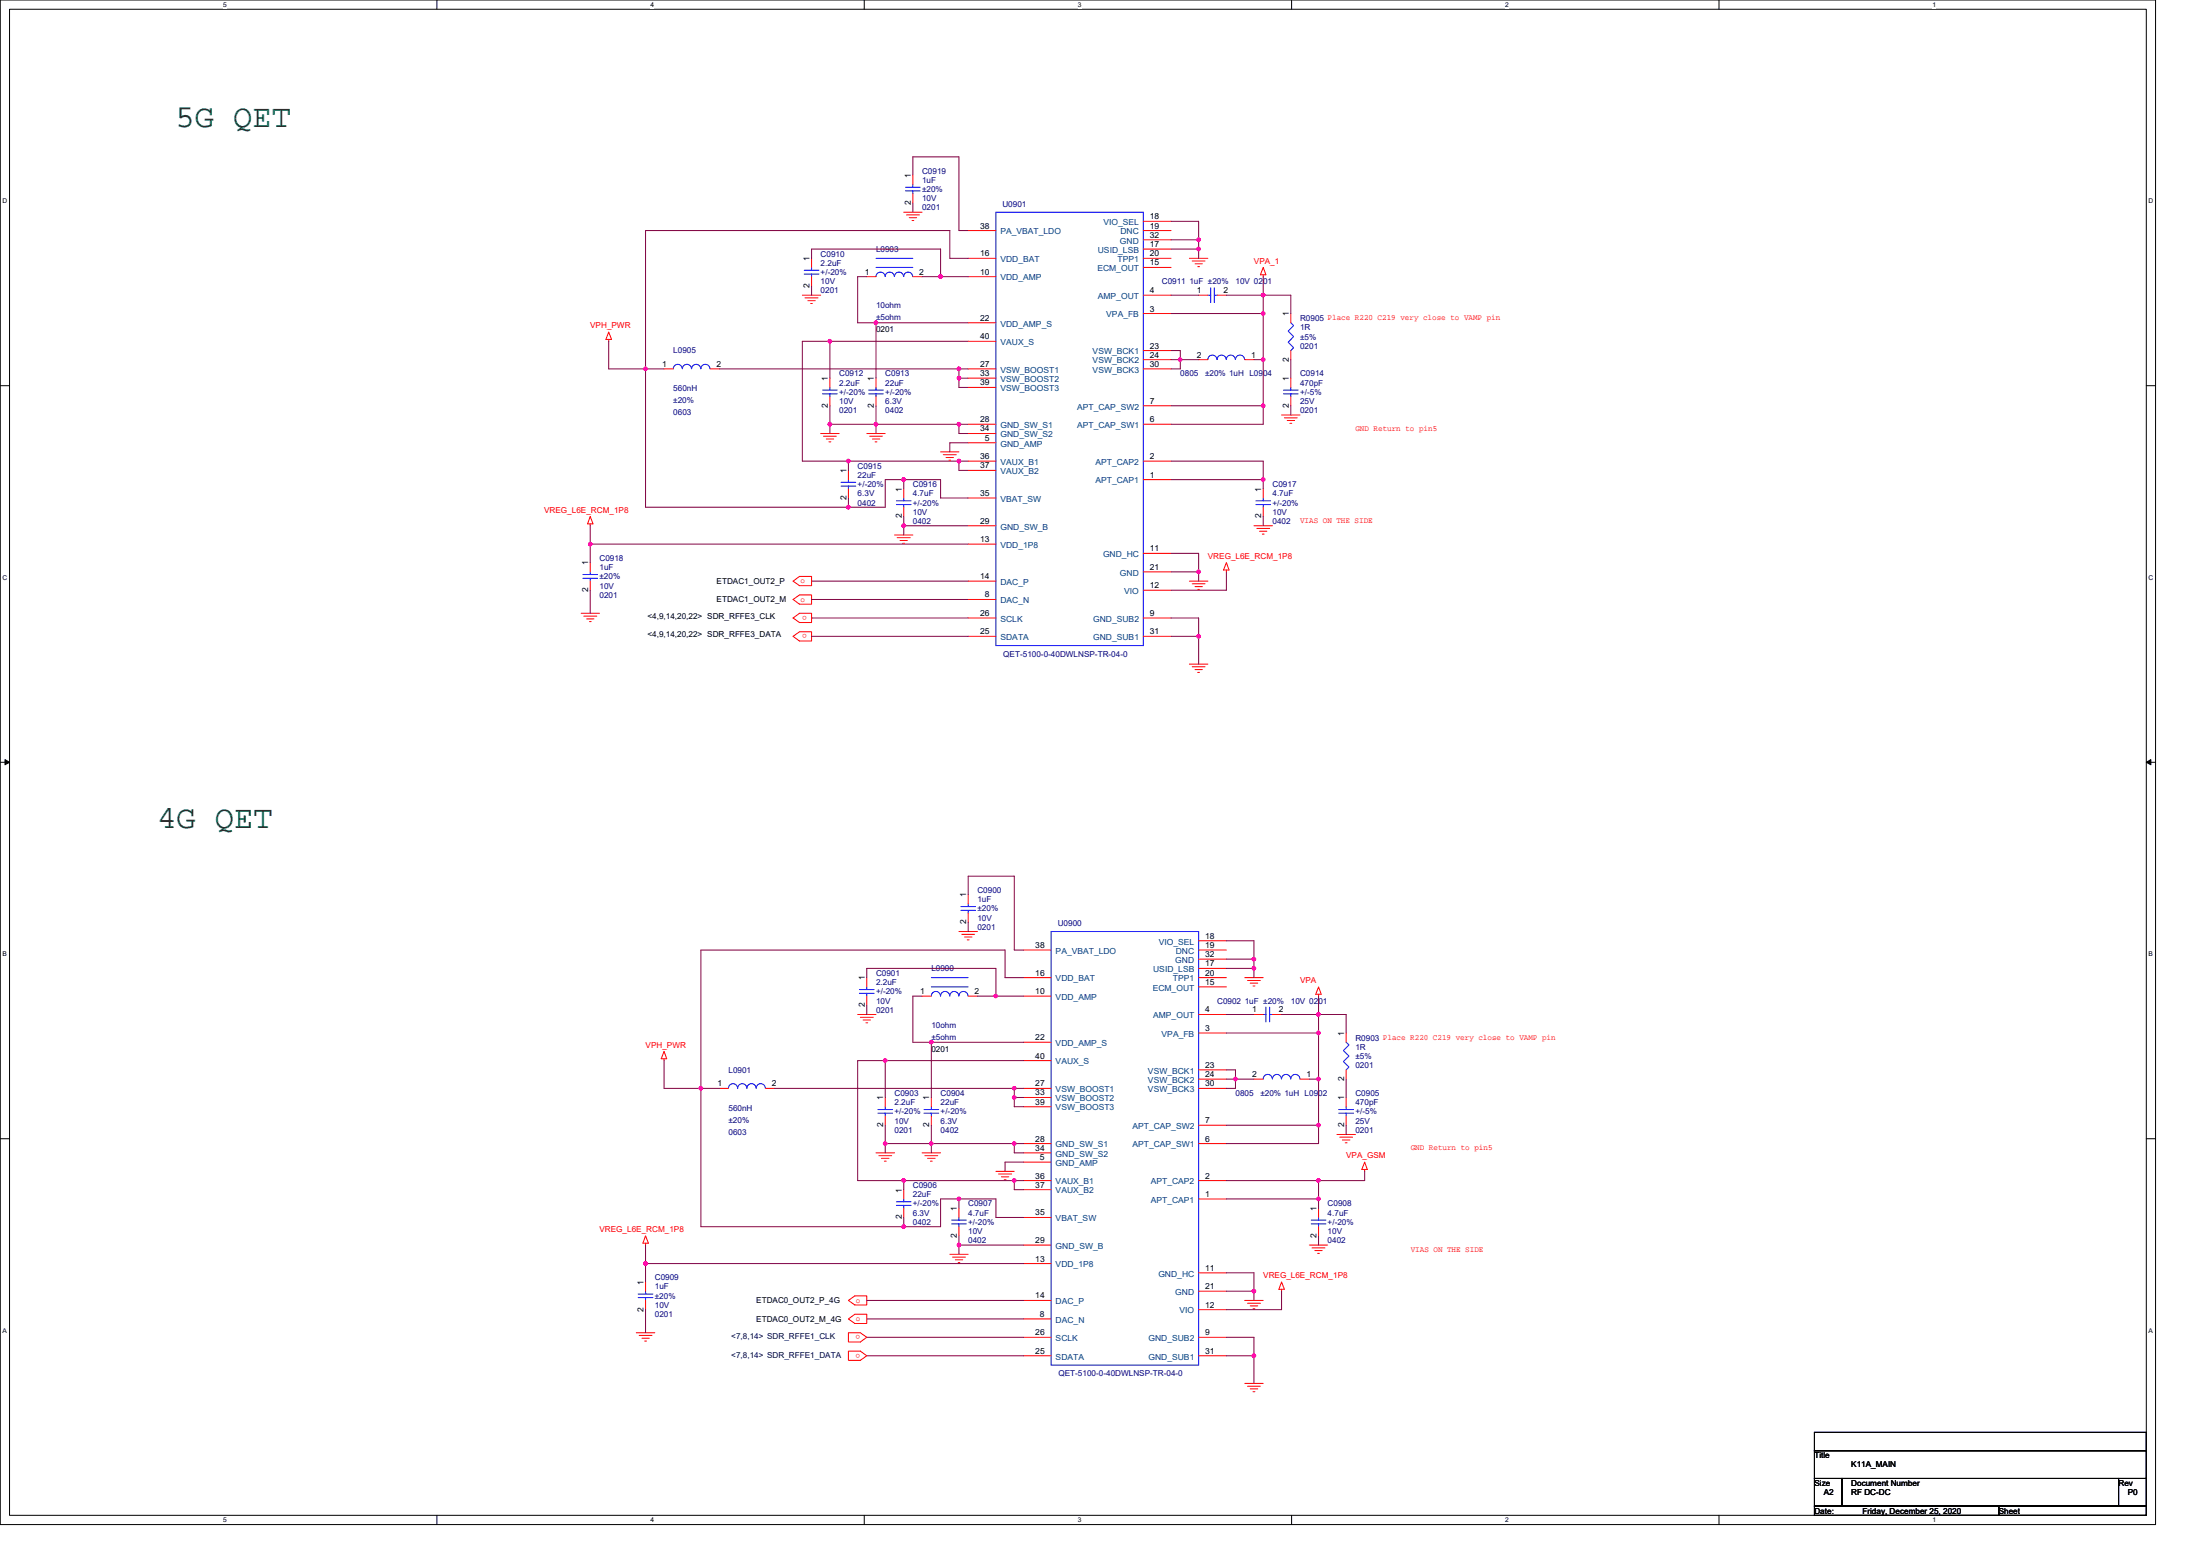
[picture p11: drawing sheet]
<svg xmlns="http://www.w3.org/2000/svg" width="297mm" height="210mm" viewBox="0 0 297 210" stroke-linecap="round" stroke-linejoin="round" font-family="sans-serif">
<path d="M0 0h291v205.7h-291zM1.3 1.2h288.5v203.3h-288.5z" fill="none" stroke="#000" stroke-width=".14"/>
<g fill="#fff">
<path d="M30.1 .1h.5v1h-.5z"/>
<path d="M30.1 204.6h.5v1h-.5z"/>
</g>
<path d="M59 0v1.2M59 204.5v1.2" fill="none" stroke="#000" stroke-width=".14"/>
<g fill="#fff">
<path d="M87.8 .1h.5v1h-.5z"/>
<path d="M87.8 204.6h.5v1h-.5z"/>
</g>
<path d="M116.7 0v1.2M116.7 204.5v1.2" fill="none" stroke="#000" stroke-width=".14"/>
<g fill="#fff">
<path d="M145.5 .1h.5v1h-.5z"/>
<path d="M145.5 204.6h.5v1h-.5z"/>
</g>
<path d="M174.4 0v1.2M174.4 204.5v1.2" fill="none" stroke="#000" stroke-width=".14"/>
<g fill="#fff">
<path d="M203.2 .1h.5v1h-.5z"/>
<path d="M203.2 204.6h.5v1h-.5z"/>
</g>
<path d="M232.1 0v1.2M232.1 204.5v1.2" fill="none" stroke="#000" stroke-width=".14"/>
<g fill="#fff">
<path d="M260.9 .1h.5v1h-.5z"/>
<path d="M260.9 204.6h.5v1h-.5z"/>
<path d="M.4 26.6h.6v1h-.6z"/>
<path d="M290.1 26.6h.6v1h-.6z"/>
<path d="M.4 77.4h.6v1h-.6z"/>
<path d="M290.1 77.4h.6v1h-.6z"/>
</g>
<path d="M0 52h1.3M289.8 52h1.2" fill="none" stroke="#000" stroke-width=".14"/>
<g fill="#fff">
<path d="M.4 128.3h.5v1h-.5z"/>
<path d="M290.1 128.3h.6v1h-.6z"/>
</g>
<path d="M0 102.9h1.3M289.8 102.9h1.2" fill="none" stroke="#000" stroke-width=".14"/>
<path d="M.7 102.5l.6 .4-.6 .3zM289.8 102.9l.6-.4v.7z" fill="#000" stroke="#000" stroke-width=".14"/>
<g fill="#fff">
<path d="M.4 179.1h.5v1h-.5z"/>
<path d="M290.1 179.1h.6v1h-.6z"/>
</g>
<path d="M0 153.7h1.3M289.8 153.7h1.2M245 199.5h3.7v3.7h-3.7zM245 193.3h44.8v2.5h-44.8zM245 195.8h44.8v3.7h-44.8zM248.7 199.5h37.3v3.7h-37.3zM286 199.5h3.8v3.7h-3.8zM245 203.2h24.9v1.3h-24.9zM269.9 203.2h19.9v1.3h-19.9z" fill="none" stroke="#000" stroke-width=".14"/>
<g fill="none" stroke="#f00" stroke-width=".14">
<path d="M108.3 39.8h2.5M109.6 34.9v1.2M109.6 37.3v1.3M117 37.3h1.3M122 28.6h2.5M122.4 29h1.7M122.8 29.4h1M123.1 29.8h.3M123.3 23.6v1.3M123.3 26.1v1.3M123.3 37.3h1.2M130.7 31.1h3.8"/>
<path d="M130.7 34.9h3.8M130.7 37.3h3.8M154.4 33.6h3.7M154.4 29.9h3.7M154.4 36.1h3.7M154.4 31.1h3.7M154.4 34.9h3.7M154.4 32.4h3.7M154.4 39.8h3.7M160.6 34.9h2.5M161 35.2h1.7M161.4 35.6h.9"/>
<path d="M161.7 36h.3M161.8 39.8h1.3M164.3 39.8h1.3M170.6 36.1l.3 1h-.7zM170.6 37.1v.2M82.2 45.8v.3M82.2 44.8l.4 1h-.8zM89.7 49.8h1.2M95.9 49.8h1.2M108.7 40.2h1.7M109.1 40.6h1M109.4 41h.3"/>
<path d="M110.8 58.5h2.5M111.2 58.9h1.7M111.6 59.2h1M111.9 59.6h.3M112.1 51v1.3M112.1 53.5v1.3M117 58.5h2.5M117.4 58.9h1.7M117.8 59.2h1M118.1 59.6h.3M118.3 51v1.3M118.3 53.5v1.3"/>
<path d="M130.7 49.8h3.8M130.7 51h3.8M130.7 59.8h3.8M130.7 43.6h3.8M130.7 46.1h3.8M130.7 58.5h3.8M130.7 57.3h3.8M130.7 52.3h3.8M154.4 48.5h3.7M154.4 49.8h3.7M154.4 42.3h3.7M154.4 47.3h3.7"/>
<path d="M154.4 57.3h3.7M154.4 54.8h3.7M161.8 48.5h1.3M168.1 48.5h1.2M173 56h2.5M173.4 56.4h1.8M173.8 56.7h1M174.2 57.1h.2M174.3 51v1.3M174.3 53.5v1.3M174.3 42.3v1.3M174.3 47.3v1.2"/>
<path d="M79.7 69.7l.4 1h-.8zM79.7 70.7v.3M79.7 75.9v1.3M79.7 78.4v1.3M107.1 78.4l.8-.6h1.7v1.2h-1.7zM114.6 63.5v1.2M114.6 66v1.2M120.8 72.2h2.5M121.1 72.6h1.8M121.5 72.9h1M121.9 73.3h.2M122 66v1.2"/>
<path d="M122 68.5v1.2M127 61h2.5M127.4 61.4h1.7M127.7 61.7h1M128.1 62.1h.3M130.7 73.4h3.8M130.7 62.2h3.8M130.7 71h3.8M130.7 78.4h3.8M130.7 63.5h3.8M130.7 67.2h3.8M154.4 64.7h3.7"/>
<path d="M154.4 62.2h3.7M154.4 74.7h3.7M154.4 79.7h3.7M154.4 77.2h3.7M160.6 78.4h2.5M161 78.8h1.7M161.4 79.2h.9M161.7 79.5h.3M165.6 75.9l.3 1h-.7zM165.6 76.9v.3M169.3 71h2.5M169.7 71.3h1.7"/>
<path d="M170 71.7h1M170.4 72.1h.3M170.6 66v1.2M170.6 68.5v1.2M78.5 82.8h2.4M78.8 83.1h1.8M79.2 83.5h1M79.6 83.9h.2M107.1 83.4l.8-.6h1.7v1.2h-1.7zM107.1 85.9l.8-.6h1.7v1.2h-1.7zM107.1 80.9l.8-.6h1.7v1.2h-1.7zM130.7 83.4h3.8"/>
<path d="M130.7 85.9h3.8M130.7 80.9h3.8M154.4 85.9h3.7M154.4 83.4h3.7M160.6 89.6h2.5M161 90h1.7M161.4 90.4h.9M161.7 90.7h.3M115.8 136.9h2.5M116.2 137.3h1.7M116.5 137.6h1M116.9 138h.3"/>
<path d="M117 131.9v1.3M117 134.4v1.3M124.5 134.4h1.2M129.5 125.7h2.5M129.9 126.1h1.7M130.2 126.4h1M130.6 126.8h.2M130.7 134.4h1.3M130.7 120.7v1.3M130.7 123.2v1.3M138.2 128.2h3.7M138.2 131.9h3.7"/>
<path d="M138.2 134.4h3.7M161.8 130.7h3.8M161.8 127h3.8M161.8 133.2h3.8M161.8 128.2h3.8M161.8 131.9h3.8M161.8 129.4h3.8M161.8 136.9h3.8M161.8 139.4h3.8M168.1 131.9h2.5M168.4 132.3h1.8M168.8 132.7h1"/>
<path d="M169.2 133.1h.2M169.3 136.9h1.3M171.8 136.9h1.2M178 133.2l.4 1h-.8zM178 134.2v.2M181.8 139.4v1.3M89.7 142.9v.2M89.7 141.9l.3 1h-.7zM97.1 146.9h1.3M103.4 146.9h1.2M118.3 155.6h2.5M118.7 156h1.7"/>
<path d="M119 156.3h1M119.4 156.7h.3M119.5 148.1v1.3M119.5 150.6v1.2M124.5 155.6h2.5M124.9 156h1.7M125.2 156.3h1.1M125.6 156.7h.3M125.7 148.1v1.3M125.7 150.6v1.2M134.5 158.1h2.4M134.8 158.4h1.8"/>
<path d="M135.2 158.8h1M135.6 159.2h.2M138.2 159.3h3.7M138.2 146.9h3.7M138.2 148.1h3.7M138.2 156.8h3.7M138.2 140.7h3.7M138.2 143.1h3.7M138.2 155.6h3.7M138.2 154.3h3.7M138.2 149.4h3.7M161.8 159.3h3.8"/>
<path d="M161.8 145.6h3.8M161.8 146.9h3.8M161.8 144.4h3.8M161.8 154.3h3.8M161.8 151.8h3.8M169.3 145.6h1.3M175.5 145.6h1.3M180.5 153.1h2.5M180.9 153.5h1.7M181.2 153.8h1.1M181.6 154.2h.3M181.8 148.1v1.3"/>
<path d="M181.8 150.6v1.2M181.8 144.4v1.2M184.3 156.8l.3 1h-.7zM184.3 157.8v.3M85.9 179.9h2.5M87.2 167.8v.2M87.2 173v1.2M87.2 175.5v1.2M87.2 166.8l.3 1h-.7zM114.6 179.9h1.6l.8 .6-.8 .6h-1.6zM114.6 175.5l.8-.6h1.6v1.2h-1.6zM114.6 178l.8-.6h1.6v1.2h-1.6z"/>
<path d="M122 160.5v1.3M122 163v1.3M128.2 169.3h2.5M128.6 169.7h1.8M129 170h1M129.4 170.4h.2M129.5 163v1.3M129.5 165.5v1.3M138.2 170.5h3.7M138.2 168h3.7M138.2 178h3.7M138.2 175.5h3.7"/>
<path d="M138.2 160.5h3.7M138.2 164.3h3.7M161.8 161.8h3.8M161.8 171.8h3.8M161.8 176.7h3.8M161.8 174.2h3.8M168.1 175.5h2.5M168.4 175.9h1.8M168.8 176.2h1M169.2 176.6h.2M173 174v.2M173 173l.4 1h-.7z"/>
<path d="M176.8 168h2.5M177.1 168.4h1.8M177.5 168.8h1M177.9 169.1h.2M178 163v1.3M178 165.5v1.3M86.3 180.2h1.7M86.7 180.6h1M87 181h.3M114.6 182.3h1.6l.8 .7-.8 .6h-1.6zM138.2 180.5h3.7M138.2 183h3.7"/>
<path d="M161.8 183h3.8M161.8 180.5h3.8M168.1 186.7h2.5M168.4 187.1h1.8M168.8 187.4h1M169.2 187.8h.2"/>
</g>
<g fill="none" stroke="#00f" stroke-width=".14">
<path d="M108.6 36.5h2M108.6 37h2M109.6 36.1v.4M109.6 37v.3M118.3 37.3a.61 .61 0 0 1 .6-.6 .61 .61 0 0 1 .6 .6M118.3 36.1h5M118.3 34.9h5M119.5 37.3a.61 .61 0 0 1 .6-.6 .61 .61 0 0 1 .7 .6M120.8 37.3a.61 .61 0 0 1 .6-.6 .61 .61 0 0 1 .6 .6M122 37.3a.6 .6 0 0 1 .6-.6 .6 .6 0 0 1 .6 .6M122.3 25.3h1.9M122.3 25.8h1.9"/>
<path d="M123.3 24.9v.4M123.3 25.8v.3M134.5 28.6h19.9v58.5h-19.9zM163.1 39.8h.4M163.5 38.8v2M164 38.8v2M164 39.8h.3M92.1 49.8a.6 .6 0 0 0-.6-.6 .6 .6 0 0 0-.6 .6M93.4 49.8a.61 .61 0 0 0-.7-.6 .61 .61 0 0 0-.6 .6M94.6 49.8a.61 .61 0 0 0-.6-.6 .61 .61 0 0 0-.6 .6M95.9 49.8a.61 .61 0 0 0-.7-.6 .61 .61 0 0 0-.6 .6M111.1 52.6h1.9"/>
<path d="M111.1 53.1h1.9M112.1 52.3v.3M112.1 53.1v.4M117.3 52.6h2M117.3 53.1h2M118.3 52.3v.3M118.3 53.1v.4M163.1 48.5a.61 .61 0 0 1 .6-.6 .61 .61 0 0 1 .6 .6M164.3 48.5a.61 .61 0 0 1 .6-.6 .61 .61 0 0 1 .7 .6M165.6 48.5a.6 .6 0 0 1 .6-.6 .6 .6 0 0 1 .6 .6M166.8 48.5a.61 .61 0 0 1 .6-.6 .61 .61 0 0 1 .6 .6M173.3 52.6h2"/>
<path d="M173.3 53.1h2M174.3 52.3v.3M174.3 53.1v.4M174.3 43.6l.4 .3-.8 .8 .8 .7-.8 .8 .8 .7-.4 .4M78.7 77.5h2M78.7 78h2M79.7 77.2v.3M79.7 78v.4M113.6 65.1h1.9M113.6 65.6h1.9M114.6 64.7v.4M114.6 65.6v.4"/>
<path d="M121 67.6h2M121 68.1h2M122 67.2v.4M122 68.1v.4M169.6 67.6h2M169.6 68.1h2M170.6 67.2v.4M170.6 68.1v.4M116 133.5h2M116 134h2M117 133.2v.3M117 134v.4"/>
<path d="M125.7 133.2h5M125.7 131.9h5M129.5 134.4a.61 .61 0 0 0-.7-.6 .61 .61 0 0 0-.6 .6 .62 .62 0 0 0-.6-.6 .62 .62 0 0 0-.6 .6 .61 .61 0 0 0-.6-.6 .61 .61 0 0 0-.7 .6M129.7 122.3h2M129.7 122.9h2M130.7 134.4a.61 .61 0 0 0-.6-.6 .61 .61 0 0 0-.6 .6M130.7 122v.3M130.7 122.9v.3M141.9 125.7h19.9v58.5h-19.9zM170.6 136.9h.3M170.9 135.9v2M171.4 135.9v2"/>
<path d="M171.4 136.9h.4M99.6 146.9a.61 .61 0 0 0-.6-.7 .61 .61 0 0 0-.6 .7M100.8 146.9a.61 .61 0 0 0-.6-.7 .61 .61 0 0 0-.6 .7M102.1 146.9a.61 .61 0 0 0-.6-.7 .61 .61 0 0 0-.6 .7M103.3 146.9a.61 .61 0 0 0-.6-.7 .61 .61 0 0 0-.6 .7M118.5 149.7h2M118.5 150.2h2M119.5 149.4v.3M119.5 150.2v.4M124.8 149.7h1.9M124.8 150.2h1.9M125.7 149.4v.3"/>
<path d="M125.7 150.2v.4M170.6 145.6a.61 .61 0 0 1 .6-.6 .61 .61 0 0 1 .6 .6M171.8 145.6a.61 .61 0 0 1 .6-.6 .61 .61 0 0 1 .6 .6 .62 .62 0 0 1 .7-.6 .62 .62 0 0 1 .6 .6 .61 .61 0 0 1 .6-.6 .61 .61 0 0 1 .6 .6M180.8 149.7h1.9M180.8 150.2h1.9M181.8 149.4v.3M181.8 150.2v.4M181.8 140.7l.3 .3-.7 .8 .7 .7-.7 .8 .7 .7-.3 .4M86.2 174.6h2M86.2 175.1h2M87.2 174.2v.4M87.2 175.1v.4"/>
<path d="M121 162.2h2M121 162.7h2M122 161.8v.4M122 162.7v.3M128.5 164.7h2M128.5 165.2h2M129.5 164.3v.4M129.5 165.2v.3M177 164.7h2M177 165.2h2M178 164.3v.4M178 165.2v.3"/>
</g>
<g fill="none" stroke="#800040" stroke-width=".14">
<path d="M109.6 34.9v-1.3h17.4v3.7M109.6 38.6v1.2M117 37.3h-1.2v6.3h2.5M123.3 23.6v-2.4h6.2v9.9h1.2M123.3 27.4v1.2M124.5 37.3h2.5M127 37.3h3.7M130.7 34.9h-2.5v-3.8h-41v18.7M158.1 29.9h3.7v2.5M158.1 32.4h3.7M158.1 33.6h3.7M158.1 39.8h3.7"/>
<path d="M161.8 32.4v1.2M161.8 33.6v1.3M165.6 39.8h5M170.6 39.8h3.7v2.5M170.6 37.3v2.5M170.6 39.8v2.5M82.2 46.1v3.7h5M87.2 49.8v18.7h27.4M87.2 49.8h2.5M97.1 49.8h32.4M112.1 57.3h6.2M112.1 46.1h18.6"/>
<path d="M112.1 46.1h-3.8v16.1h6.3M112.1 46.1v4.9M112.1 54.8v2.5M112.1 57.3v1.2M118.3 57.3h11.2M118.3 43.6v7.4M118.3 54.8v2.5M118.3 57.3v1.2M118.3 43.6h12.4M129.5 49.8v1.2M129.5 51v1.3h1.2M129.5 57.3v1.2h1.2"/>
<path d="M129.5 49.8h1.2M129.5 51h1.2M129.5 57.3h1.2M130.7 59.8h-2.5v1.2M158.1 47.3h1.3v1.2M158.1 48.5h1.3M158.1 42.3h12.5M158.1 54.8h12.5M159.4 48.5v1.3h-1.3M159.4 48.5h2.4M169.3 48.5h1.3M170.6 42.3v6.2"/>
<path d="M170.6 48.5v6.3M170.6 54.8v2.5h-12.5M174.3 48.5v2.5M174.3 54.8v1.2M79.7 73.4h51M79.7 71v2.4M79.7 73.4v2.5M79.7 79.7v3.1M109.6 78.4h21.1M114.6 62.2h14.9M114.6 62.2v1.3M114.6 67.2v1.3"/>
<path d="M122 64.7h-2.5v3.8h-4.9M122 64.7v1.3M122 69.7v1.3M122 71v1.2M122 71h8.7M122 64.7h5v2.5h3.7M129.5 62.2v1.3h1.2M129.5 62.2h1.2M158.1 74.7h3.7v2.5M158.1 77.2h3.7M158.1 62.2h12.5v2.5M158.1 64.7h12.5"/>
<path d="M161.8 77.2v1.2M165.6 77.2v2.5h-7.5M170.6 64.7v1.3M170.6 69.7v1.3M109.6 83.4h21.1M109.6 85.9h21.1M109.6 80.9h21.1M158.1 83.4h3.7v2.5M158.1 85.9h3.7M161.8 85.9v3.7M117 131.9v-1.2h17.5v3.7M117 135.7v1.2"/>
<path d="M124.5 134.4h-1.2v6.3h2.4M130.7 120.7v-2.5h6.2v10h1.3M130.7 124.5v1.2M132 134.4h2.5M134.5 134.4h3.7M138.2 131.9h-2.5v-3.7h-41.1v18.7M165.6 127h3.7v2.4M165.6 129.4h3.7M165.6 130.7h3.7M165.6 136.9h3.7M165.6 139.4h12.4M169.3 129.4v1.3"/>
<path d="M169.3 130.7v1.2M173 136.9h5M178 136.9h3.8v2.5M178 134.4v2.5M178 136.9v2.5M178 139.4v6.2M89.7 143.1v3.8h4.9M94.6 146.9h2.5M94.6 146.9v18.6h27.4M104.6 146.9h32.3M119.5 143.1h18.7M119.5 154.3h6.2"/>
<path d="M119.5 143.1h-3.7v16.2h6.2M119.5 143.1v5M119.5 151.8v2.5M119.5 154.3v1.3M122 159.3v1.2M122 159.3h14.9M125.7 140.7h12.5M125.7 140.7v7.4M125.7 151.8v2.5M125.7 154.3v1.3M125.7 154.3h11.2M136.9 146.9h1.3"/>
<path d="M136.9 148.1h1.3M136.9 154.3h1.3M136.9 159.3h1.3M136.9 146.9v1.2M136.9 148.1v1.3h1.3M136.9 154.3v1.3h1.3M136.9 159.3v1.2h1.3M138.2 156.8h-2.5v1.3M165.6 151.8h12.4M165.6 159.3h12.4M165.6 144.4h1.2v1.2M165.6 145.6h1.2"/>
<path d="M166.8 145.6h2.5M166.8 145.6v1.3h-1.2M176.8 145.6h1.2M178 145.6v6.2M178 151.8v2.5h-12.4M178 159.3v2.5M181.8 145.6v2.5M181.8 151.8v1.3M184.3 158.1v1.2h-6.3M87.2 170.5h51M87.2 168v2.5M87.2 170.5v2.5"/>
<path d="M87.2 176.7v3.2M117 175.5h21.2M117 178h21.2M122 164.3v1.2M129.5 161.8h-2.5v3.7h-5M129.5 161.8v1.2M129.5 166.8v1.2M129.5 168v1.3M129.5 168h8.7M129.5 161.8h5v2.5h3.7M165.6 171.8h3.7v2.4M165.6 174.2h3.7"/>
<path d="M165.6 161.8h12.4M169.3 174.2v1.3M173 174.2v2.5h-7.4M178 161.8v1.2M178 166.8v1.2M117 180.5h21.2M117 183h21.2M165.6 180.5h3.7v2.5M165.6 183h3.7M169.3 183v3.7"/>
</g>
<g fill="#f0f" stroke="#f0f" stroke-width=".14">
<circle cx="161.8" cy="32.4" r=".24"/>
<circle cx="161.8" cy="33.6" r=".24"/>
<circle cx="127" cy="37.3" r=".24"/>
<circle cx="170.5" cy="39.8" r=".24"/>
<circle cx="170.6" cy="42.3" r=".24"/>
<circle cx="118.3" cy="43.5" r=".24"/>
<circle cx="112" cy="46" r=".24"/>
<circle cx="159.3" cy="48.5" r=".23"/>
<circle cx="170.6" cy="54.8" r=".24"/>
<circle cx="170.6" cy="48.5" r=".24"/>
<circle cx="87.2" cy="49.8" r=".24"/>
<circle cx="129.5" cy="49.8" r=".24"/>
<circle cx="129.5" cy="51" r=".24"/>
<circle cx="112" cy="57.2" r=".24"/>
<circle cx="129.5" cy="57.2" r=".24"/>
<circle cx="118.3" cy="57.2" r=".24"/>
<circle cx="114.5" cy="62.2" r=".24"/>
<circle cx="129.5" cy="62.2" r=".24"/>
<circle cx="122" cy="64.7" r=".24"/>
<circle cx="170.5" cy="64.7" r=".24"/>
<circle cx="114.5" cy="68.4" r=".24"/>
<circle cx="122" cy="70.9" r=".24"/>
<circle cx="79.7" cy="73.4" r=".23"/>
<circle cx="161.8" cy="77.2" r=".24"/>
<circle cx="161.8" cy="85.9" r=".24"/>
<circle cx="169.3" cy="130.7" r=".24"/>
<circle cx="169.3" cy="129.4" r=".24"/>
<circle cx="134.4" cy="134.4" r=".23"/>
<circle cx="178" cy="136.9" r=".24"/>
<circle cx="178" cy="145.6" r=".24"/>
<circle cx="178" cy="139.4" r=".24"/>
<circle cx="125.7" cy="140.6" r=".24"/>
<circle cx="119.5" cy="143.1" r=".24"/>
<circle cx="166.8" cy="145.6" r=".24"/>
<circle cx="94.6" cy="146.9" r=".24"/>
<circle cx="136.9" cy="146.9" r=".24"/>
<circle cx="136.9" cy="148.1" r=".24"/>
<circle cx="178" cy="151.8" r=".24"/>
<circle cx="119.5" cy="154.3" r=".24"/>
<circle cx="125.7" cy="154.3" r=".24"/>
<circle cx="136.9" cy="154.3" r=".24"/>
<circle cx="136.9" cy="159.3" r=".24"/>
<circle cx="122" cy="159.3" r=".23"/>
<circle cx="178" cy="159.3" r=".23"/>
<circle cx="129.5" cy="161.8" r=".24"/>
<circle cx="178" cy="161.8" r=".24"/>
<circle cx="122" cy="165.5" r=".23"/>
<circle cx="129.5" cy="168" r=".24"/>
<circle cx="87.2" cy="170.5" r=".24"/>
<circle cx="169.3" cy="174.2" r=".24"/>
<circle cx="169.3" cy="183" r=".24"/>
</g>
<g font-size="4.3" fill="#008000">
<text x="23.7" y="17.2">5G QET</text>
<text x="21.2" y="111.8">4G QET</text>
</g>
<g font-size="1.1" fill="#000080">
<text x="124.5" y="23.4">C0919</text>
<text x="124.5" y="24.7">1uF</text>
<text x="124.5" y="28.4">0201</text>
<text x="124.5" y="27.2">10V</text>
<text x="124.5" y="25.9">±20%</text>
<text x="135.3" y="27.9">U0901</text>
<text x="110.8" y="34.6">C0910</text>
<text x="110.8" y="35.9">2.2uF</text>
<text x="118.3" y="34">L0903</text>
<text x="110.8" y="39.6">0201</text>
<text x="110.8" y="38.4">10V</text>
<text x="110.8" y="37.1">+/-20%</text>
<text x="118.3" y="41.6">10ohm</text>
<text x="156.9" y="38.4">C0911 1uF ±20%</text>
<text x="166.8" y="38.4">10V 0201</text>
<text x="90.9" y="47.7">L0905</text>
<text x="118.3" y="43.2">±5ohm</text>
<text x="175.5" y="43.3">R0905 Place R220 C219 very close to VAMP pin</text>
<text x="175.5" y="44.6">1R</text>
<text x="175.5" y="45.8">±5%</text>
<text x="175.5" y="47.1">0201</text>
<text x="90.9" y="52.8">560nH</text>
<text x="113.3" y="50.8">C0912</text>
<text x="113.3" y="52">2.2uF</text>
<text x="113.3" y="53.3">+/-20%</text>
<text x="119.5" y="50.8">C0913</text>
<text x="119.5" y="52">22uF</text>
<text x="119.5" y="53.3">+/-20%</text>
<text x="159.4" y="50.8">0805</text>
<text x="162.7" y="50.8">±20% 1uH L0904</text>
<text x="175.5" y="50.8">C0914</text>
<text x="175.5" y="52">470pF</text>
<text x="175.5" y="53.3">+/-5%</text>
<text x="90.9" y="54.4">±20%</text>
<text x="90.9" y="56">0603</text>
<text x="113.3" y="55.8">0201</text>
<text x="113.3" y="54.5">10V</text>
<text x="119.5" y="55.8">0402</text>
<text x="119.5" y="54.5">6.3V</text>
<text x="175.5" y="55.8">0201</text>
<text x="175.5" y="54.5">25V</text>
<text x="115.8" y="63.2">C0915</text>
<text x="115.8" y="64.5">22uF</text>
<text x="115.8" y="65.7">+/-20%</text>
<text x="123.3" y="65.7">C0916</text>
<text x="171.8" y="65.7">C0917</text>
<text x="115.8" y="68.2">0402</text>
<text x="115.8" y="67">6.3V</text>
<text x="123.3" y="67">4.7uF</text>
<text x="123.3" y="70.7">0402</text>
<text x="123.3" y="69.5">10V</text>
<text x="123.3" y="68.2">+/-20%</text>
<text x="171.8" y="67">4.7uF</text>
<text x="171.8" y="70.7">0402</text>
<text x="171.8" y="69.5">10V</text>
<text x="171.8" y="68.2">+/-20%</text>
<text x="80.9" y="75.7">C0918</text>
<text x="80.9" y="76.9">1uF</text>
<text x="80.9" y="80.7">0201</text>
<text x="80.9" y="79.4">10V</text>
<text x="80.9" y="78.2">±20%</text>
<text x="135.5" y="88.6">QET-5100-0-40DWLNSP-TR-04-0</text>
<text x="132" y="120.5">C0900</text>
<text x="132" y="121.8">1uF</text>
<text x="132" y="125.5">0201</text>
<text x="132" y="124.2">10V</text>
<text x="132" y="123">±20%</text>
<text x="142.8" y="125">U0900</text>
<text x="118.3" y="131.7">C0901</text>
<text x="125.7" y="131.1">L0900</text>
<text x="118.3" y="132.9">2.2uF</text>
<text x="118.3" y="136.7">0201</text>
<text x="118.3" y="135.4">10V</text>
<text x="118.3" y="134.2">+/-20%</text>
<text x="164.3" y="135.4">C0902 1uF ±20%</text>
<text x="174.3" y="135.4">10V 0201</text>
<text x="125.7" y="138.7">10ohm</text>
<text x="125.7" y="140.3">±5ohm</text>
<text x="183" y="140.4">R0903 Place R220 C219 very close to VAMP pin</text>
<text x="183" y="141.7">1R</text>
<text x="183" y="142.9">±5%</text>
<text x="98.4" y="144.8">L0901</text>
<text x="98.4" y="149.9">560nH</text>
<text x="120.8" y="147.9">C0903</text>
<text x="120.8" y="149.1">2.2uF</text>
<text x="127" y="147.9">C0904</text>
<text x="127" y="149.1">22uF</text>
<text x="166.8" y="147.9">0805</text>
<text x="170.2" y="147.9">±20% 1uH L0902</text>
<text x="183" y="147.9">C0905</text>
<text x="183" y="149.1">470pF</text>
<text x="183" y="144.1">0201</text>
<text x="98.4" y="151.5">±20%</text>
<text x="98.4" y="153.1">0603</text>
<text x="120.8" y="152.9">0201</text>
<text x="120.8" y="151.6">10V</text>
<text x="120.8" y="150.4">+/-20%</text>
<text x="127" y="152.9">0402</text>
<text x="127" y="151.6">6.3V</text>
<text x="127" y="150.4">+/-20%</text>
<text x="183" y="152.9">0201</text>
<text x="183" y="151.6">25V</text>
<text x="183" y="150.4">+/-5%</text>
<text x="123.3" y="160.3">C0906</text>
<text x="123.3" y="161.6">22uF</text>
<text x="123.3" y="165.3">0402</text>
<text x="123.3" y="164.1">6.3V</text>
<text x="123.3" y="162.8">+/-20%</text>
<text x="130.7" y="162.8">C0907</text>
<text x="130.7" y="164.1">4.7uF</text>
<text x="130.7" y="167.8">0402</text>
<text x="130.7" y="166.6">10V</text>
<text x="130.7" y="165.3">+/-20%</text>
<text x="179.3" y="162.8">C0908</text>
<text x="179.3" y="164.1">4.7uF</text>
<text x="179.3" y="167.8">0402</text>
<text x="179.3" y="166.6">10V</text>
<text x="179.3" y="165.3">+/-20%</text>
<text x="88.4" y="172.8">C0909</text>
<text x="88.4" y="174">1uF</text>
<text x="88.4" y="177.8">0201</text>
<text x="88.4" y="176.5">10V</text>
<text x="88.4" y="175.3">±20%</text>
<text x="142.9" y="185.7">QET-5100-0-40DWLNSP-TR-04-0</text>
</g>
<g font-size="1.1">
<text x="123" y="27.6" transform="rotate(-90 123 27.6)">2</text>
<text x="123" y="24" transform="rotate(-90 123 24)">1</text>
<text x="155.2" y="29.6">18</text>
<text x="109.3" y="35.2" transform="rotate(-90 109.3 35.2)">1</text>
<text x="132.3" y="30.8">38</text>
<text x="132.3" y="34.6">16</text>
<text x="155.2" y="30.8">19</text>
<text x="155.2" y="34.6">20</text>
<text x="155.2" y="32.1">32</text>
<text x="155.2" y="33.3">17</text>
<text x="155.2" y="35.8">15</text>
<text x="109.3" y="38.8" transform="rotate(-90 109.3 38.8)">2</text>
<text x="116.8" y="37.1">1</text>
<text x="124.1" y="37.1">2</text>
<text x="132.3" y="37.1">10</text>
<text x="155.2" y="39.6">4</text>
<text x="161.6" y="39.6">1</text>
<text x="165.2" y="39.6">2</text>
<text x="118.3" y="44.8">0201</text>
<text x="132.3" y="43.3">22</text>
<text x="132.3" y="45.8">40</text>
<text x="155.2" y="42">3</text>
<text x="155.2" y="47">23</text>
<text x="174" y="42.7" transform="rotate(-90 174 42.7)">1</text>
<text x="89.4" y="49.5">1</text>
<text x="96.7" y="49.5">2</text>
<text x="111.8" y="51.4" transform="rotate(-90 111.8 51.4)">1</text>
<text x="118" y="51.4" transform="rotate(-90 118 51.4)">1</text>
<text x="132.3" y="49.5">27</text>
<text x="132.3" y="50.8">33</text>
<text x="132.3" y="52">39</text>
<text x="155.2" y="48.3">24</text>
<text x="155.2" y="49.5">30</text>
<text x="161.6" y="48.3">2</text>
<text x="168.9" y="48.3">1</text>
<text x="174" y="51.4" transform="rotate(-90 174 51.4)">1</text>
<text x="174" y="48.8" transform="rotate(-90 174 48.8)">2</text>
<text x="111.8" y="55" transform="rotate(-90 111.8 55)">2</text>
<text x="118" y="55" transform="rotate(-90 118 55)">2</text>
<text x="132.3" y="58.2">34</text>
<text x="132.3" y="57">28</text>
<text x="133" y="59.5">5</text>
<text x="155.2" y="57">6</text>
<text x="155.2" y="54.5">7</text>
<text x="174" y="55" transform="rotate(-90 174 55)">2</text>
<text x="114.3" y="63.9" transform="rotate(-90 114.3 63.9)">1</text>
<text x="132.3" y="62">36</text>
<text x="132.3" y="63.2">37</text>
<text x="155.2" y="64.5">1</text>
<text x="155.2" y="62">2</text>
<text x="114.3" y="67.5" transform="rotate(-90 114.3 67.5)">2</text>
<text x="121.7" y="70" transform="rotate(-90 121.7 70)">2</text>
<text x="121.7" y="66.3" transform="rotate(-90 121.7 66.3)">1</text>
<text x="132.3" y="70.7">29</text>
<text x="132.3" y="66.9">35</text>
<text x="170.3" y="70" transform="rotate(-90 170.3 70)">2</text>
<text x="170.3" y="66.3" transform="rotate(-90 170.3 66.3)">1</text>
<text x="79.4" y="76.3" transform="rotate(-90 79.4 76.3)">1</text>
<text x="132.3" y="73.2">13</text>
<text x="155.2" y="76.9">21</text>
<text x="155.2" y="74.4">11</text>
<text x="79.4" y="79.9" transform="rotate(-90 79.4 79.9)">2</text>
<text x="87.4" y="83.5">&lt;4,9,14,20,22&gt; SDR_RFFE3_CLK</text>
<text x="96.7" y="81.3">ETDAC1_OUT2_M</text>
<text x="96.7" y="78.8">ETDAC1_OUT2_P</text>
<text x="132.3" y="83.1">26</text>
<text x="132.3" y="78.1">14</text>
<text x="133" y="80.6">8</text>
<text x="155.2" y="83.1">9</text>
<text x="155.2" y="79.4">12</text>
<text x="87.4" y="86">&lt;4,9,14,20,22&gt; SDR_RFFE3_DATA</text>
<text x="132.3" y="85.6">25</text>
<text x="155.2" y="85.6">31</text>
<text x="130.4" y="124.7" transform="rotate(-90 130.4 124.7)">2</text>
<text x="130.4" y="121.1" transform="rotate(-90 130.4 121.1)">1</text>
<text x="139.8" y="127.9">38</text>
<text x="139.8" y="131.7">16</text>
<text x="162.7" y="129.2">32</text>
<text x="162.7" y="126.7">18</text>
<text x="162.7" y="130.4">17</text>
<text x="162.7" y="127.9">19</text>
<text x="162.7" y="131.7">20</text>
<text x="116.8" y="135.9" transform="rotate(-90 116.8 135.9)">2</text>
<text x="116.8" y="132.3" transform="rotate(-90 116.8 132.3)">1</text>
<text x="124.2" y="134.2">1</text>
<text x="131.6" y="134.2">2</text>
<text x="139.8" y="134.2">10</text>
<text x="162.7" y="136.6">4</text>
<text x="162.7" y="132.9">15</text>
<text x="169.1" y="136.6">1</text>
<text x="172.7" y="136.6">2</text>
<text x="125.7" y="141.9">0201</text>
<text x="139.8" y="140.4">22</text>
<text x="139.8" y="142.9">40</text>
<text x="162.7" y="139.1">3</text>
<text x="181.5" y="139.8" transform="rotate(-90 181.5 139.8)">1</text>
<text x="96.9" y="146.6">1</text>
<text x="104.2" y="146.6">2</text>
<text x="119.2" y="148.5" transform="rotate(-90 119.2 148.5)">1</text>
<text x="125.5" y="148.5" transform="rotate(-90 125.5 148.5)">1</text>
<text x="139.8" y="146.6">27</text>
<text x="139.8" y="147.8">33</text>
<text x="139.8" y="149.1">39</text>
<text x="162.7" y="145.4">24</text>
<text x="162.7" y="146.6">30</text>
<text x="162.7" y="144.1">23</text>
<text x="169.1" y="145.4">2</text>
<text x="176.4" y="145.4">1</text>
<text x="181.5" y="148.5" transform="rotate(-90 181.5 148.5)">1</text>
<text x="181.5" y="145.9" transform="rotate(-90 181.5 145.9)">2</text>
<text x="119.2" y="152.1" transform="rotate(-90 119.2 152.1)">2</text>
<text x="125.5" y="152.1" transform="rotate(-90 125.5 152.1)">2</text>
<text x="139.8" y="155.3">34</text>
<text x="139.8" y="154.1">28</text>
<text x="162.7" y="154.1">6</text>
<text x="162.7" y="151.6">7</text>
<text x="181.5" y="152.1" transform="rotate(-90 181.5 152.1)">2</text>
<text x="121.7" y="160.9" transform="rotate(-90 121.7 160.9)">1</text>
<text x="139.8" y="159">36</text>
<text x="139.8" y="160.3">37</text>
<text x="140.4" y="156.5">5</text>
<text x="162.7" y="161.5">1</text>
<text x="162.7" y="159">2</text>
<text x="121.7" y="164.5" transform="rotate(-90 121.7 164.5)">2</text>
<text x="129.2" y="167" transform="rotate(-90 129.2 167)">2</text>
<text x="129.2" y="163.4" transform="rotate(-90 129.2 163.4)">1</text>
<text x="139.8" y="167.7">29</text>
<text x="139.8" y="164">35</text>
<text x="177.8" y="167" transform="rotate(-90 177.8 167)">2</text>
<text x="177.8" y="163.4" transform="rotate(-90 177.8 163.4)">1</text>
<text x="86.9" y="173.4" transform="rotate(-90 86.9 173.4)">1</text>
<text x="139.8" y="170.2">13</text>
<text x="162.7" y="174">21</text>
<text x="162.7" y="171.5">11</text>
<text x="86.9" y="177" transform="rotate(-90 86.9 177)">2</text>
<text x="102.1" y="175.9">ETDAC0_OUT2_P_4G</text>
<text x="102.1" y="178.4">ETDAC0_OUT2_M_4G</text>
<text x="139.8" y="175.2">14</text>
<text x="140.4" y="177.7">8</text>
<text x="162.7" y="176.5">12</text>
<text x="139.8" y="180.2">26</text>
<text x="139.8" y="182.7">25</text>
<text x="162.7" y="182.7">31</text>
<text x="162.7" y="180.2">9</text>
<text x="245" y="196.8">Title</text>
<text x="245" y="200.5">Size</text>
<text x="246.2" y="201.8">A2</text>
<text x="250" y="200.5">Document Number</text>
<text x="250" y="201.8">RF DC-DC</text>
<text x="250" y="198">K11A_MAIN</text>
<text x="286" y="200.5">Rev</text>
<text x="287.3" y="201.8">P0</text>
<text x="245" y="204.3">Date:</text>
<text x="251.5" y="204.3">Friday, December 25, 2020</text>
<text x="269.9" y="204.3">Sheet</text>
</g>
<g font-size="1.1" fill="#004080">
<text x="135.1" y="31.6">PA_VBAT_LDO</text>
<text x="135.1" y="35.4">VDD_BAT</text>
<text x="148.2" y="34.1">USID_LSB</text>
<text x="149" y="30.4">VIO_SEL</text>
<text x="150.9" y="35.4">TPP1</text>
<text x="151.2" y="32.9">GND</text>
<text x="151.3" y="31.6">DNC</text>
<text x="135.1" y="37.8">VDD_AMP</text>
<text x="148.2" y="36.6">ECM_OUT</text>
<text x="148.2" y="40.3">AMP_OUT</text>
<text x="135.1" y="44.1">VDD_AMP_S</text>
<text x="135.1" y="46.6">VAUX_S</text>
<text x="147.5" y="47.8">VSW_BCK1</text>
<text x="149.4" y="42.8">VPA_FB</text>
<text x="135.1" y="50.3">VSW_BOOST1</text>
<text x="135.1" y="51.5">VSW_BOOST2</text>
<text x="135.1" y="52.8">VSW_BOOST3</text>
<text x="147.5" y="49">VSW_BCK2</text>
<text x="147.5" y="50.3">VSW_BCK3</text>
<text x="135.1" y="59">GND_SW_S2</text>
<text x="135.1" y="57.8">GND_SW_S1</text>
<text x="145.4" y="57.8">APT_CAP_SW1</text>
<text x="145.4" y="55.3">APT_CAP_SW2</text>
<text x="135.1" y="62.7">VAUX_B1</text>
<text x="135.1" y="60.3">GND_AMP</text>
<text x="135.1" y="64">VAUX_B2</text>
<text x="147.9" y="65.2">APT_CAP1</text>
<text x="147.9" y="62.7">APT_CAP2</text>
<text x="135.1" y="71.5">GND_SW_B</text>
<text x="135.1" y="67.7">VBAT_SW</text>
<text x="135.1" y="73.9">VDD_1P8</text>
<text x="148.9" y="75.2">GND_HC</text>
<text x="151.2" y="77.7">GND</text>
<text x="135.1" y="83.9">SCLK</text>
<text x="135.1" y="81.4">DAC_N</text>
<text x="135.1" y="78.9">DAC_P</text>
<text x="147.6" y="83.9">GND_SUB2</text>
<text x="151.8" y="80.2">VIO</text>
<text x="135.1" y="86.4">SDATA</text>
<text x="147.6" y="86.4">GND_SUB1</text>
<text x="142.5" y="128.7">PA_VBAT_LDO</text>
<text x="155.7" y="131.2">USID_LSB</text>
<text x="156.5" y="127.5">VIO_SEL</text>
<text x="158.7" y="129.9">GND</text>
<text x="158.7" y="128.7">DNC</text>
<text x="142.5" y="132.4">VDD_BAT</text>
<text x="142.5" y="134.9">VDD_AMP</text>
<text x="155.6" y="133.7">ECM_OUT</text>
<text x="155.7" y="137.4">AMP_OUT</text>
<text x="158.4" y="132.4">TPP1</text>
<text x="142.5" y="141.2">VDD_AMP_S</text>
<text x="142.5" y="143.6">VAUX_S</text>
<text x="156.8" y="139.9">VPA_FB</text>
<text x="142.5" y="147.4">VSW_BOOST1</text>
<text x="142.5" y="148.6">VSW_BOOST2</text>
<text x="142.5" y="149.9">VSW_BOOST3</text>
<text x="155" y="146.1">VSW_BCK2</text>
<text x="155" y="147.4">VSW_BCK3</text>
<text x="155" y="144.9">VSW_BCK1</text>
<text x="142.5" y="154.8">GND_SW_S1</text>
<text x="152.9" y="154.8">APT_CAP_SW1</text>
<text x="152.9" y="152.4">APT_CAP_SW2</text>
<text x="142.5" y="159.8">VAUX_B1</text>
<text x="142.5" y="157.3">GND_AMP</text>
<text x="142.5" y="156.1">GND_SW_S2</text>
<text x="142.5" y="161.1">VAUX_B2</text>
<text x="155.4" y="159.8">APT_CAP2</text>
<text x="142.5" y="164.8">VBAT_SW</text>
<text x="155.4" y="162.3">APT_CAP1</text>
<text x="142.5" y="171">VDD_1P8</text>
<text x="142.5" y="168.5">GND_SW_B</text>
<text x="156.4" y="172.3">GND_HC</text>
<text x="142.5" y="178.5">DAC_N</text>
<text x="142.5" y="176">DAC_P</text>
<text x="158.7" y="174.8">GND</text>
<text x="159.3" y="177.2">VIO</text>
<text x="142.5" y="181">SCLK</text>
<text x="142.5" y="183.5">SDATA</text>
<text x="155.1" y="183.5">GND_SUB1</text>
<text x="155.1" y="181">GND_SUB2</text>
</g>
<g font-size="1.1" fill="#f00">
<text x="169.3" y="35.6">VPA_1</text>
<text x="79.7" y="44.3">VPH_PWR</text>
<text x="183" y="58.2">GND Return to pin5</text>
<text x="73.5" y="69.2">VREG_L6E_RCM_1P8</text>
<text x="175.5" y="70.6">VIAS ON THE SIDE</text>
<text x="163.1" y="75.4">VREG_L6E_RCM_1P8</text>
<text x="108.1" y="81.2">o</text>
<text x="108.1" y="78.7">o</text>
<text x="108.9" y="83.1" transform="rotate(180 108.9 83.1)">o</text>
<text x="108.9" y="85.6" transform="rotate(180 108.9 85.6)">o</text>
<text x="175.5" y="132.7">VPA</text>
<text x="87.2" y="141.4">VPH_PWR</text>
<text x="190.5" y="155.2">GND Return to pin5</text>
<text x="181.8" y="156.3">VPA_GSM</text>
<text x="80.9" y="166.3">VREG_L6E_RCM_1P8</text>
<text x="170.6" y="172.5">VREG_L6E_RCM_1P8</text>
<text x="190.5" y="168.9">VIAS ON THE SIDE</text>
<text x="115.5" y="175.8">o</text>
<text x="115.5" y="178.3">o</text>
<text x="116.2" y="180.2" transform="rotate(180 116.2 180.2)">o</text>
<text x="116.2" y="182.7" transform="rotate(180 116.2 182.7)">o</text>
</g>
<g font-size="1.1" fill="#000040">
<text x="98.7" y="180.7">&lt;7,8,14&gt; SDR_RFFE1_CLK</text>
<text x="98.7" y="183.2">&lt;7,8,14&gt; SDR_RFFE1_DATA</text>
</g>
<g font-size=".9">
<text x="30.1" y="1">5</text>
<text x="87.8" y="1">4</text>
<text x="145.5" y="1">3</text>
<text x="203.2" y="1">2</text>
<text x="260.9" y="1">1</text>
<text x=".4" y="27.5">D</text>
<text x="290.1" y="27.5">D</text>
<text x=".4" y="78.3">C</text>
<text x="290.1" y="78.3">C</text>
<text x=".4" y="129.1">B</text>
<text x="290.1" y="129.1">B</text>
<text x=".4" y="179.9">A</text>
<text x="290.1" y="179.9">A</text>
<text x="30.1" y="205.4">5</text>
<text x="87.8" y="205.4">4</text>
<text x="145.5" y="205.4">3</text>
<text x="203.2" y="205.4">2</text>
<text x="260.9" y="205.4">1</text>
</g>
</svg>
